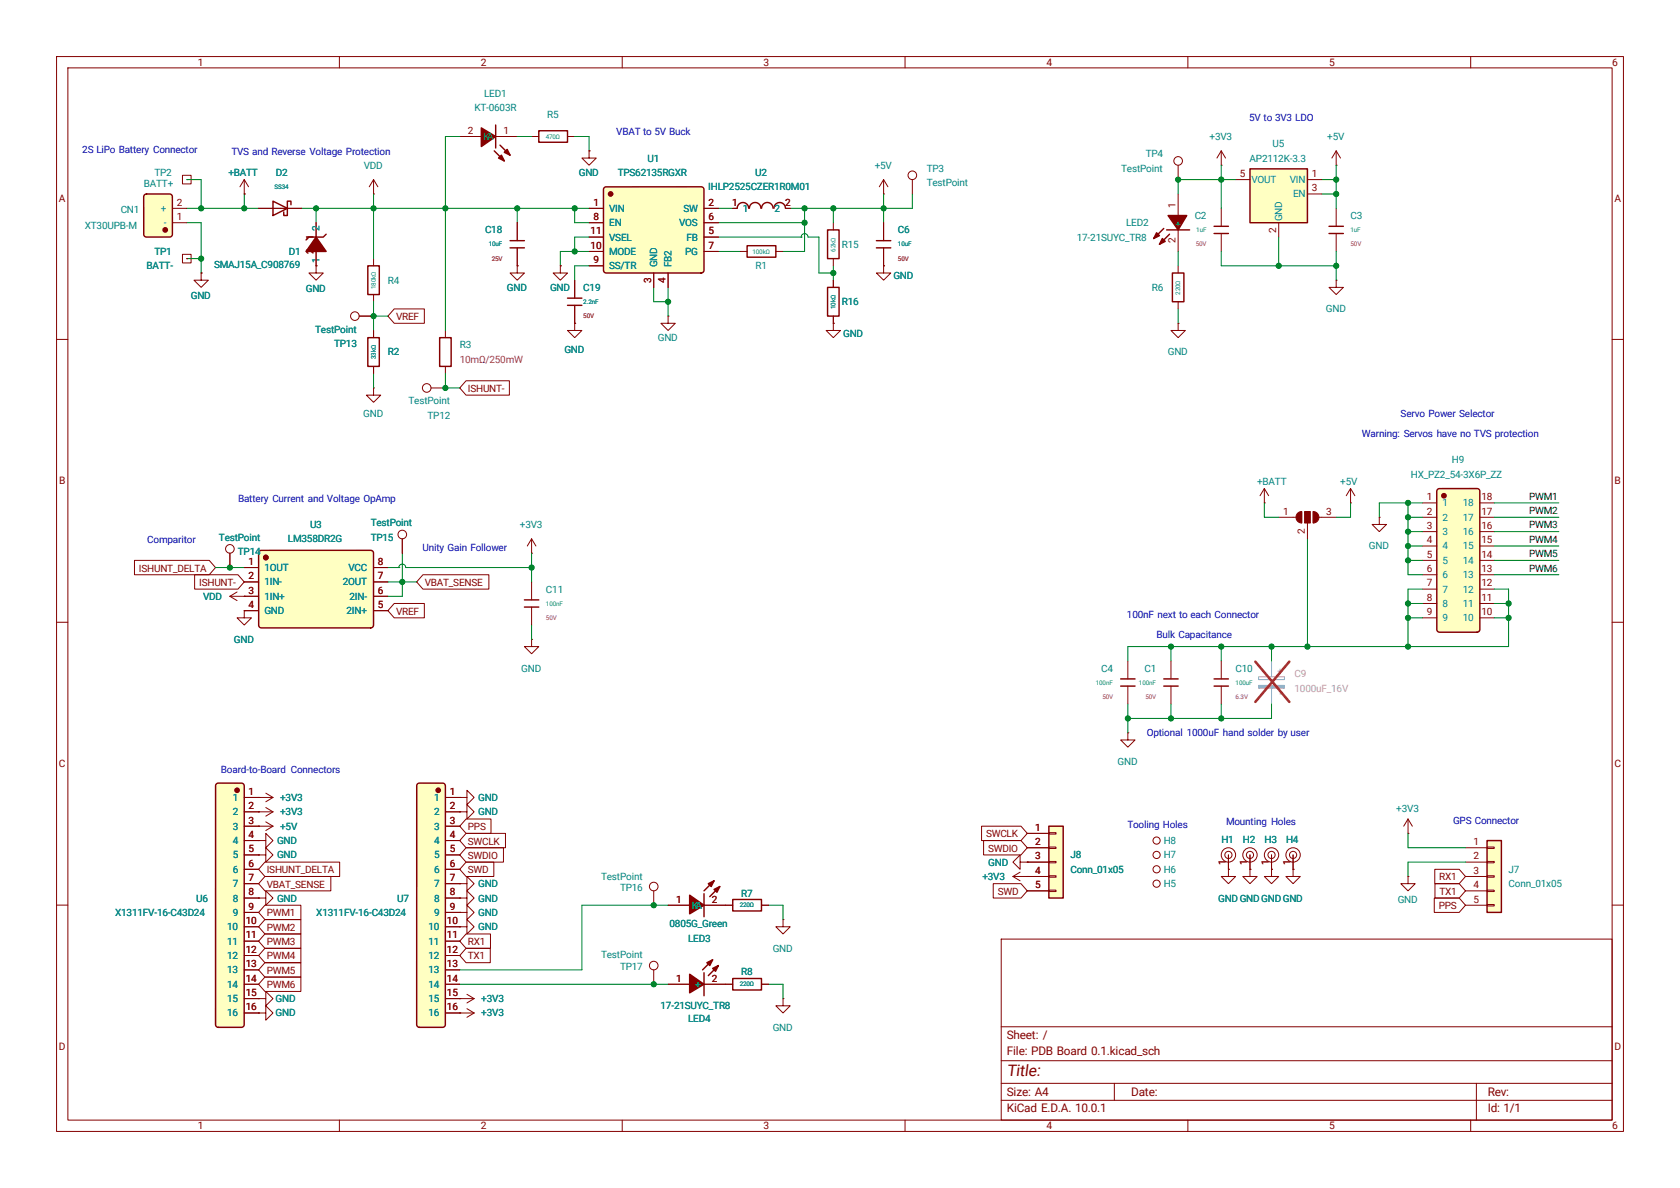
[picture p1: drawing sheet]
<svg xmlns="http://www.w3.org/2000/svg" width="297mm" height="210mm" viewBox="0 0 297 210" stroke-linecap="round" stroke-linejoin="round" font-family="sans-serif">
<g fill="none" stroke="#840000" stroke-width=".18">
<path d="M10 10h277v190h-277zM12 12h273v186h-273zM60 10v2M110 10v2M160 10v2M210 10v2M260 10v2M43.2 34.3h.1M43.2 31.8l-.8 1.2M43.2 31.8l.7 1.2M43.2 31.8v2.5M104.1 26.7v1.2h1.3l-1.3 1.3-1.2-1.3h1.2"/>
<path d="M104.1 26.7h.1M129.5 36.8h.8M138.9 36.8h.8M156.2 34.3h.1M156.2 31.8l-.8 1.2M156.2 31.8l.8 1.2M156.2 31.8v2.5M99.1 47v1.3h1.2l-1.2 1.2-1.3-1.2h1.3M99.1 47h.1M101.6 57.2v1.2h1.3l-1.3 1.3-1.3-1.3h1.3M101.6 57.2h.1M101.6 49.5v3.2"/>
<path d="M101.6 54v3.2M130.8 44.5h1.3M137.2 44.5h1.2M10 60h2M285 60h2M71.1 95.3v2.5M223.5 88.9h.1M223.5 86.4l-.7 1.2M223.5 86.4l.8 1.2M223.5 86.4v2.5M10 110h2M40.6 105.4l1.3 .8"/>
<path d="M40.6 105.4h2.6M41.9 104.6l-1.3 .8M43.2 105.4h.1M207 116.8v3.2M285 110h2M207 121.3v3.2M45.7 151.1h1.3v1.3l1.3-1.3-1.3-1.2v1.2M45.7 151.1h.1M45.7 148.6h1.3v1.3l1.3-1.3-1.3-1.3v1.3M45.7 148.6h.1M45.7 143.5h.1M45.7 146.1h.1"/>
<path d="M45.7 141h.1M45.7 143.5h2.6M45.7 146.1h2.6M45.7 141h2.6M47 142.7l1.3 .8M47 145.3l1.3 .8M47 140.2l1.3 .8M48.3 143.5l-1.3 .8M48.3 146.1l-1.3 .7M48.3 141l-1.3 .7M228.6 151.1v2.6M10 160h2"/>
<path d="M81.3 176.5h.1M81.3 176.5h2.5M82.5 175.8l1.3 .7M83.8 176.5l-1.3 .8M115.6 171.5v2.5M177 166h108v32h-108zM285 160h2M60 198v2M110 198v2M160 198v2M177 194.5h108M177 191.5h108"/>
<path d="M177 187.5h108M177 181.5h108M197 191.5v3M210 198v2M260 198v2M261 191.5v6.5"/>
<circle cx="71.1" cy="94.5" r=".76"/>
<circle cx="228.6" cy="151.1" r=".63"/>
<circle cx="228.6" cy="151.1" r="1.27"/>
<circle cx="115.6" cy="170.7" r=".76"/>
</g>
<path d="M130.3 36.8a1.01 1.01 0 0 1 1-1 1.01 1.01 0 0 1 1 1M132.5 36.8a1.01 1.01 0 0 1 1-1 1.01 1.01 0 0 1 1 1M134.6 36.8a1.01 1.01 0 0 1 1.1-1 1.01 1.01 0 0 1 1 1M136.8 36.8a1.01 1.01 0 0 1 1-1 1.01 1.01 0 0 1 1.1 1M100.3 52.7h2.6M100.3 54h2.6M132.1 43.4h5.1v2.1h-5.1zM205.7 120h2.6M205.7 121.3h2.6" fill="none" stroke="#840000" stroke-width=".25"/>
<path d="M106.8 33.2l.3-.2h16.9l.3 .2 .2 .2v14.4a.51 .51 0 0 1-.5 .5h-16.8l-.4-.2-.1-.2v-14.4z" fill="#ffffc2"/>
<g fill="#840000" stroke="#840000" stroke-width=".25">
<path d="M205.5 42.2l.5 .5-1 .5z"/>
<path d="M204.5 41.1l.5 .6-1 .5z"/>
<path d="M206.5 38.1h3.3l-1.5 2.5z"/>
<circle cx="108" cy="34.3" r=".38"/>
</g>
<path d="M106.8 33.2l.3-.2h16.9l.3 .2 .2 .2v14.4a.51 .51 0 0 1-.5 .5h-16.8l-.4-.2-.1-.2v-14.4zM146.3 40.6h2v5.1h-2zM146.3 50.8h2v5.1h-2zM154.9 42.5h2.6M154.9 43.8h2.6M205.7 40.4l-1.7 1.8M206.2 40.6h4.1M206.8 41.4l-1.8 1.8" fill="none" stroke="#840000" stroke-width=".25"/>
<g fill="none" stroke="#840000" stroke-width=".18">
<path d="M104.1 36.8h2.6M104.1 39.4h2.6M124.5 36.8h2.5M124.5 39.4h2.5M147.3 39.4v1.2M156.2 39.4v3.1M161.3 31.8v2.5M208.3 29.2v2.6M208.3 34.3v3.8M104.1 41.9h2.6M104.1 47h2.6M104.1 44.5h2.6"/>
<path d="M115.6 48.3v2.5M118.1 55.9v1.3h-1.3l1.3 1.2 1.3-1.2h-1.3M118.1 55.9h.1M118.1 48.3v2.5M124.5 41.9h2.5M124.5 44.5h2.5M147.3 57.2v1.2h-1.3l1.3 1.3 1.3-1.3h-1.3M147.3 57.2h.1M147.3 45.7v1.3M147.3 49.5v1.3M147.3 55.9v1.3M156.2 47v1.3h-1.3l1.3 1.2 1.3-1.2h-1.3"/>
<path d="M156.2 47h.1M156.2 43.8v3.2M208.3 40.6v3.9M236.2 49.5v1.3h1.3l-1.3 1.3-1.3-1.3h1.3M236.2 49.5h.1M81.3 143.5h1.2v1.3l1.3-1.3-1.3-1.3v1.3M81.3 143.5h.1M81.3 141h1.2v1.2l1.3-1.2-1.3-1.3v1.3M81.3 141h.1M115.6 157.5v2.5M81.3 179.1h.1M81.3 179.1h2.5"/>
<path d="M82.5 178.3l1.3 .8M83.8 179.1l-1.3 .7"/>
<circle cx="161.3" cy="31" r=".76"/>
<circle cx="208.3" cy="28.4" r=".76"/>
<circle cx="115.6" cy="156.7" r=".76"/>
</g>
<path d="M73.8 138.6l.4-.2h4.1l.4 .3v.2v42.3l-.1 .3-.4 .1h-4a.51 .51 0 0 1-.5-.5v-42.3z" fill="#ffffc2"/>
<g fill="#840000" stroke="#840000" stroke-width=".25">
<path d="M55.9 41.9l1.8 2.6h-3.6z"/>
<path d="M126 171.2l1-.5-.5 1z"/>
<path d="M125 170.2l1-.5-.5 1z"/>
<path d="M121.9 172.2l2.6 1.8-2.6 1.5z"/>
<circle cx="77.5" cy="139.7" r=".38"/>
</g>
<path d="M57.7 41.4l-.6 .5h-2.5l-.5 .5M234.9 40h2.6M234.9 41.3h2.6M92.7 107.3h2.5M92.7 106h2.5M73.8 138.6l.4-.2h4.1l.4 .3v.2v42.3l-.1 .3-.4 .1h-4a.51 .51 0 0 1-.5-.5v-42.3zM124.5 172v4M126 169.7l-1.8 1.8M127 170.7l-1.8 1.8" fill="none" stroke="#840000" stroke-width=".25"/>
<g fill="none" stroke="#840000" stroke-width=".18">
<path d="M55.9 39.4v7.6M236.2 29.2h.1M236.2 26.7v2.5M236.2 36.8v3.2M236.2 26.7l-.7 1.2M236.2 26.7l.8 1.2M35.6 48.3v1.2h1.2l-1.2 1.3-1.3-1.3h1.3M35.6 48.3h.1M55.9 47v1.3h1.2l-1.2 1.2-1.3-1.2h1.3M55.9 47h.1M236.2 41.3v3.2M66 68.6v1.3h1.3l-1.3 1.2-1.2-1.2h1.2"/>
<path d="M66 68.6h.1M76.2 68.6h2.5M94 113v1.3h1.2l-1.2 1.3-1.3-1.3h1.3M94 113h.1M94 102.9v3.1M94 107.3v3.2M78.7 141h2.6M78.7 143.5h2.6M78.7 146.1h2.6M78.7 148.6h2.6M78.7 151.1h2.6M78.7 153.7h2.6"/>
<path d="M78.7 156.2h2.6M78.7 158.8h2.6M81.3 158.8h1.2v1.2l1.3-1.2-1.3-1.3v1.3M81.3 158.8h.1M81.3 156.2h1.2v1.3l1.3-1.3-1.3-1.3v1.3M81.3 156.2h.1M78.7 161.3h2.6M78.7 163.8h2.6M78.7 166.4h2.6M78.7 168.9h2.6M78.7 171.5h2.6M78.7 174h2.6"/>
<path d="M78.7 176.5h2.6M78.7 179.1h2.6M81.3 161.3h1.2v1.3l1.3-1.3-1.3-1.3v1.3M81.3 161.3h.1M81.3 163.8h1.2v1.3l1.3-1.3-1.3-1.2v1.2M81.3 163.8h.1M118.1 174h3.8M124.5 174h3.8"/>
<circle cx="75.4" cy="68.6" r=".76"/>
</g>
<path d="M221 29.8h10.1v9.6h-10.1z" fill="#ffffc2"/>
<g fill="none" stroke="#840000" stroke-width=".25">
<path d="M221 29.8h10.1v9.6h-10.1zM65 47h2.1v5.1h-2.1zM65 59.7h2.1v5.1h-2.1zM77.7 59.7h2.1v5.1h-2.1zM90.2 42.5h2.5M90.2 43.8h2.5M214.6 40h2.6M214.6 41.3h2.6M124.5 158v4.1M126.2 155.7l-1.7 1.8M127.3 156.7l-1.8 1.8M129.5 159h5.1v2h-5.1z"/>
<path d="M129.5 173h5.1v2h-5.1z"/>
</g>
<g fill="none" stroke="#840000" stroke-width=".18">
<path d="M91.4 39.4v3.1M215.9 36.8v3.2M218.4 31.8h2.6M226.1 39.4v2.5M231.1 31.8h2.6M231.1 34.3h2.6M63.5 55.9h2.5M66 45.7v1.3M66 52.1v1.2M66 58.4v1.3M78.7 58.4v1.3M91.4 47v1.3h1.3l-1.3 1.2-1.2-1.2h1.2"/>
<path d="M91.4 47h.1M91.4 43.8v3.2M215.9 41.3v3.2M66 64.8v1.2M78.7 64.8v1.2M118.1 160h3.8M124.5 160h5M128.3 174h1.2M134.6 160h1.3M134.6 174h1.3M138.4 176.5v1.3h1.3l-1.3 1.3-1.2-1.3h1.2M138.4 176.5h.1"/>
<path d="M138.4 162.6v1.2h1.3l-1.3 1.3-1.2-1.3h1.2M138.4 162.6h.1"/>
<circle cx="62.7" cy="55.9" r=".76"/>
</g>
<g fill="#840000" stroke="#840000" stroke-width=".25">
<path d="M126.2 157.2l1.1-.5-.6 1z"/>
<path d="M125.2 156.2l1-.5-.5 1z"/>
<path d="M121.9 158.2l2.6 1.8-2.6 1.5z"/>
</g>
<path d="M25.5 34.4l.4-.1h4.1l.4 .2 .1 6.9-.2 .4-4.4 .1-.4-.2-.1-6.9z" fill="#ffffc2"/>
<circle cx="29.2" cy="40.6" r=".38" fill="#840000" stroke="#840000" stroke-width=".25"/>
<path d="M25.5 34.4l.4-.1h4.1l.4 .2 .1 6.9-.2 .4-4.4 .1-.4-.2-.1-6.9zM48.3 35.6l2.5 1.2-2.5 1.3zM51.4 36.2v-.6h-.6v2.5h-.6v-.6M207.3 48.3h2v5h-2z" fill="none" stroke="#840000" stroke-width=".25"/>
<g fill="none" stroke="#840000" stroke-width=".18">
<path d="M30.5 39.4h2.5M30.5 36.8h2.5M32.3 31h1.5v1.5h-1.5zM33 31.8h.1M45.7 36.8h7.6M215.9 29.2h.1M215.9 26.7l-.8 1.2M215.9 26.7l.8 1.2M215.9 26.7v2.5M32.3 45h1.5v1.5h-1.5zM33 45.7h.1M208.3 57.2v1.2h-1.3l1.3 1.3 1.2-1.3h-1.2"/>
<path d="M208.3 57.2h.1M208.3 47v1.3M208.3 53.3v1.3M45.7 176.5h1.3v1.3l1.3-1.3-1.3-1.2v1.2M45.7 176.5h.1M45.7 179.1h1.3v1.2l1.3-1.2-1.3-1.3v1.3M45.7 179.1h.1"/>
</g>
<path d="M38.2 138.6l.4-.2h4.2l.3 .3 .1 .2v42.3l-.2 .3-.3 .1h-4.1a.51 .51 0 0 1-.5-.5v-42.3z" fill="#ffffc2"/>
<circle cx="41.9" cy="139.7" r=".38" fill="#840000" stroke="#840000" stroke-width=".25"/>
<path d="M38.2 138.6l.4-.2h4.2l.3 .3 .1 .2v42.3l-.2 .3-.3 .1h-4.1a.51 .51 0 0 1-.5-.5v-42.3zM214.6 120h2.6M214.6 121.3h2.6" fill="none" stroke="#840000" stroke-width=".25"/>
<g fill="none" stroke="#840000" stroke-width=".18">
<path d="M66 34.3h.1M66 31.8l-.7 1.2M66 31.8l.8 1.2M66 31.8v2.5M94 97.8h.1M94 95.3l-.8 1.2M94 95.3l.7 1.2M94 95.3v2.5M215.9 116.8v3.2M215.9 121.3v3.2M43.2 141h2.5M43.2 143.5h2.5"/>
<path d="M43.2 146.1h2.5M43.2 148.6h2.5M43.2 151.1h2.5M43.2 153.7h2.5M43.2 156.2h2.5M43.2 158.8h2.5M45.7 158.8h1.3v1.2l1.3-1.2-1.3-1.3v1.3M45.7 158.8h.1M43.2 161.3h2.5M43.2 163.8h2.5M43.2 166.4h2.5M43.2 168.9h2.5"/>
<path d="M43.2 171.5h2.5M43.2 174h2.5M43.2 176.5h2.5M43.2 179.1h2.5"/>
</g>
<path d="M45.9 97.4l.2-.1 19.7 .1 .2 .3v12.8a.51 .51 0 0 1-.5 .5l-19.6-.1-.2-.3v-12.8z" fill="#ffffc2"/>
<g fill="#840000" stroke="#840000" stroke-width=".25">
<path d="M89.2 26.9l.5-.5 .5 1z"/>
<path d="M88.1 27.9l.5-.5 .6 1z"/>
<path d="M85.1 22.6l2.5 1.5-2.5 1.8z"/>
<circle cx="47" cy="98.6" r=".38"/>
</g>
<path d="M87.4 26.7l1.8 1.7M87.6 22.1v4.1M88.4 25.7l1.8 1.7M95.2 23.1h5.1v2h-5.1zM45.9 97.4l.2-.1 19.7 .1 .2 .3v12.8a.51 .51 0 0 1-.5 .5l-19.6-.1-.2-.3v-12.8zM198.1 120h2.6M198.1 121.3h2.6" fill="none" stroke="#840000" stroke-width=".25"/>
<g fill="none" stroke="#840000" stroke-width=".18">
<path d="M81.3 24.1h3.8M87.6 24.1h3.8M94 24.1h1.2M100.3 24.1h1.3M40.6 97.8v2.5M43.2 108v1.2h1.2l-1.2 1.3-1.3-1.3h1.3M43.2 108h.1M43.2 100.3h2.5M43.2 102.9h2.5M43.2 105.4h2.5M43.2 108h2.5M66 100.3h2.6"/>
<path d="M66 102.9h2.6M66 105.4h2.6M66 108h2.6M199.4 116.8v3.2M199.4 129.5v1.3h1.3l-1.3 1.3-1.3-1.3h1.3M199.4 129.5h.1M199.4 121.3v3.2M217.2 153.7v1.2h1.2l-1.2 1.3-1.3-1.3h1.3M217.2 153.7h.1"/>
<circle cx="40.6" cy="97" r=".76"/>
<circle cx="204.5" cy="148.6" r=".63"/>
<circle cx="204.5" cy="156.2" r=".63"/>
<circle cx="204.5" cy="151.1" r=".63"/>
<circle cx="204.5" cy="153.7" r=".63"/>
</g>
<path d="M185.4 146.1h2.6v12.7h-2.6z" fill="#ffffc2"/>
<path d="M185.4 146.1h2.6v12.7h-2.6z" fill="none" stroke="#840000" stroke-width=".25"/>
<g fill="none" stroke="#840000" stroke-width=".18">
<path d="M179.1 154.9h6.3M179.1 154.9l1.2 .8M180.3 152.4v-1.3l-1.2 1.3 1.2 1.3v-1.3h1.3M180.3 154.2l-1.2 .7M181.6 152.4h.1M181.6 154.9h.1M181.6 147.3h3.8M181.6 149.9h3.8M181.6 152.4h3.8M181.6 157.5h3.8M185.4 147.2h1.3v.2h-1.3zM185.4 149.7h1.3v.3h-1.3z"/>
<path d="M185.4 152.3h1.3v.2h-1.3zM185.4 154.8h1.3v.3h-1.3zM185.4 157.4h1.3v.2h-1.3z"/>
</g>
<path d="M254.1 86.5l.3-.1h6.7h.3l.2 .4v24.5a.51 .51 0 0 1-.5 .5h-6.6l-.3-.1-.2-.3v-24.5z" fill="#ffffc2"/>
<circle cx="255.3" cy="87.6" r=".38" fill="#840000" stroke="#840000" stroke-width=".25"/>
<path d="M254.1 86.5l.3-.1h6.7h.3l.2 .4v24.5a.51 .51 0 0 1-.5 .5h-6.6l-.3-.1-.2-.3v-24.5z" fill="none" stroke="#840000" stroke-width=".25"/>
<g fill="none" stroke="#840000" stroke-width=".18">
<path d="M226.1 91.4h3M230.1 90.4v2.1M231.1 92.5v2.8M232.2 90.4v2.1M233.2 91.4h3M238.8 88.9h.1M238.8 86.4l-.8 1.2M238.8 86.4l.7 1.2M238.8 86.4v2.5M243.8 91.4v1.3h1.3l-1.3 1.3-1.2-1.3h1.2M243.8 91.4h.1M251.5 88.9h2.5"/>
<path d="M251.5 91.4h2.5M251.5 94h2.5M251.5 96.5h2.5M251.5 99.1h2.5M261.6 88.9h2.6M261.6 91.4h2.6M261.6 94h2.6M261.6 96.5h2.6M261.6 99.1h2.6M251.5 101.6h2.5M251.5 104.1h2.5M251.5 106.7h2.5"/>
<path d="M251.5 109.2h2.5M261.6 101.6h2.6M261.6 104.1h2.6M261.6 106.7h2.6M261.6 109.2h2.6M224.8 151.1v2.6M248.9 147.3h.1M248.9 154.9v1.3h1.3l-1.3 1.3-1.3-1.3h1.3M248.9 154.9h.1M248.9 144.8l-.7 1.3M248.9 144.8l.8 1.3M248.9 144.8v2.5"/>
<circle cx="224.8" cy="151.1" r=".63"/>
<circle cx="224.8" cy="151.1" r="1.27"/>
</g>
<g fill="#840000" stroke="#840000" stroke-width=".18">
<path d="M229.4 90.7l.7-.3v2.1a1.02 1.02 0 0 1-.9-.7 1.02 1.02 0 0 1 .2-1.1z"/>
<path d="M230.6 90.4h1v2.1h-1z"/>
<path d="M232.2 90.4a1.02 1.02 0 0 1 1 1 1.02 1.02 0 0 1-1 1.1z"/>
</g>
<path d="M222.5 119.6h4.6v.5h-4.6zM224.8 116.8v2.7M224.8 121.8v2.7" fill="none" stroke="#a1a1a1" stroke-width=".18"/>
<path d="M222.5 121.2h4.6v.5h-4.6z" fill="#a1a1a1" stroke="#a1a1a1" stroke-width=".18"/>
<path d="M221.9 117l6 7.1M227.9 117l-6 7.1" fill="none" stroke="#ff2626" stroke-width=".46"/>
<path d="M262.9 148.6h2.5v12.7h-2.5z" fill="#ffffc2"/>
<path d="M262.9 148.6h2.5v12.7h-2.5z" fill="none" stroke="#840000" stroke-width=".25"/>
<g fill="none" stroke="#840000" stroke-width=".18">
<path d="M43.2 34.3h.1M45.7 36.8h7.6M55.9 39.4v7.6M91.4 39.4v3.1M104.1 26.7h.1M104.1 36.8h2.6M104.1 39.4h2.6M124.5 36.8h2.5M124.5 39.4h2.5M129.5 36.8h.8M138.9 36.8h.8M156.2 39.4v3.1"/>
<path d="M33 45.7h.1M35.6 48.3h.1M55.9 47h.1M63.5 55.9h2.5M66 58.4v1.3M69.7 54.6h5.3v2.6h-5.3l-1.1-1.3zM91.4 47h.1M91.4 43.8v3.2M99.1 47h.1M101.6 57.2h.1M101.6 49.5v3.2M101.6 54v3.2"/>
<path d="M104.1 41.9h2.6M104.1 47h2.6M104.1 44.5h2.6M115.6 48.3v2.5M118.1 48.3v2.5M124.5 41.9h2.5M124.5 44.5h2.5M147.3 57.2h.1M147.3 49.5v1.3M147.3 55.9v1.3M156.2 47h.1M156.2 43.8v3.2"/>
<path d="M66 64.8v1.2M82.4 67.3h7.7v2.6h-7.7l-1.1-1.3zM23.8 99.1h13.2l1.1 1.2-1.1 1.3h-13.2zM40.6 97.8v2.5M71.1 95.3v2.5M34.4 101.6h7.7l1.1 1.3-1.1 1.2h-7.7zM43.2 108h.1M43.2 105.4h.1M43.2 100.3h2.5M43.2 102.9h2.5M43.2 105.4h2.5M43.2 108h2.5"/>
<path d="M66 100.3h2.6M66 102.9h2.6M66 105.4h2.6M66 108h2.6M69.7 106.7h5.3v2.5h-5.3l-1.1-1.2zM74.8 101.6h11.6v2.5h-11.6l-1.1-1.2zM43.2 141h2.5M43.2 143.5h2.5M43.2 146.1h2.5M43.2 148.6h2.5M43.2 151.1h2.5M43.2 153.7h2.5"/>
<path d="M43.2 156.2h2.5M43.2 158.8h2.5M45.7 151.1h.1M45.7 148.6h.1M45.7 143.5h.1M45.7 146.1h.1M45.7 141h.1M45.7 158.8h.1M46.8 152.4h13.2v2.5h-13.2l-1.1-1.2zM46.8 154.9h11.7v2.6h-11.7l-1.1-1.3zM78.7 141h2.6M78.7 143.5h2.6"/>
<path d="M78.7 146.1h2.6M78.7 148.6h2.6M78.7 151.1h2.6M78.7 153.7h2.6M78.7 156.2h2.6M78.7 158.8h2.6M81.3 143.5h.1M81.3 141h.1M81.3 158.8h.1M81.3 156.2h.1M82.4 144.8h4.4v2.5h-4.4l-1.1-1.2zM82.4 149.9h6.6v2.5h-6.6l-1.1-1.3z"/>
<path d="M82.4 147.3h7v2.6h-7l-1.1-1.3zM82.4 152.4h4.9v2.5h-4.9l-1.1-1.2zM173.5 146h7l1.1 1.3-1.1 1.3h-7zM173.9 148.6h6.6l1.1 1.3-1.1 1.2h-6.6zM175.6 156.2h4.9l1.1 1.3-1.1 1.3h-4.9zM181.6 152.4h.1M181.6 154.9h.1M181.6 149.9h3.8M181.6 152.4h3.8M181.6 154.9h3.8M181.6 157.5h3.8M181.6 147.3h3.8"/>
<path d="M217.2 153.7h.1M217.2 151.1v2.6M221 153.7v1.2h1.2l-1.2 1.3-1.3-1.3h1.3M221 153.7h.1M221 151.1v2.6M224.8 153.7v1.2h1.3l-1.3 1.3-1.3-1.3h1.3M224.8 153.7h.1M224.8 151.1v2.6M228.6 153.7v1.2h1.3l-1.3 1.3-1.3-1.3h1.3M228.6 153.7h.1M228.6 151.1v2.6M253.6 158.7h4.4l1.1 1.3-1.1 1.3h-4.4z"/>
<path d="M253.7 153.7h4.3l1.1 1.2-1.1 1.3h-4.3zM253.7 156.2h4.3l1.1 1.3-1.1 1.3h-4.3zM259.1 149.9h3.8M259.1 152.4h3.8M259.1 154.9h3.8M259.1 157.5h3.8M262.9 149.7h1.3v.3h-1.3zM262.9 152.3h1.3v.2h-1.3zM262.9 154.8h1.3v.3h-1.3zM262.9 157.4h1.3v.2h-1.3zM262.9 159.9h1.3v.2h-1.3zM43.2 161.3h2.5"/>
<path d="M43.2 163.8h2.5M43.2 166.4h2.5M43.2 168.9h2.5M43.2 171.5h2.5M43.2 174h2.5M43.2 176.5h2.5M43.2 179.1h2.5M45.7 176.5h.1M45.7 179.1h.1M46.8 165.1h6.4v2.5h-6.4l-1.1-1.2zM46.8 162.6h6.4v2.5h-6.4l-1.1-1.3zM46.8 170.2h6.4v2.5h-6.4l-1.1-1.2z"/>
<path d="M46.8 167.6h6.4v2.6h-6.4l-1.1-1.3zM46.8 160h6.4v2.6h-6.4l-1.1-1.3zM46.8 172.7h6.4v2.6h-6.4l-1.1-1.3zM78.7 161.3h2.6M78.7 163.8h2.6M78.7 166.4h2.6M78.7 168.9h2.6M78.7 171.5h2.6M78.7 174h2.6M78.7 176.5h2.6M78.7 179.1h2.6M81.3 176.5h.1"/>
<path d="M81.3 179.1h.1M81.3 161.3h.1M81.3 163.8h.1M82.4 167.6h4.3v2.6h-4.3l-1.1-1.3zM82.4 165.1h4.3v2.5h-4.3l-1.1-1.2zM118.1 160h3.8M118.1 174h3.8M124.5 160h5M124.5 174h5M134.6 160h1.3M134.6 174h1.3M259.1 160h3.8"/>
<circle cx="217.2" cy="151.1" r=".63"/>
<circle cx="217.2" cy="151.1" r="1.27"/>
<circle cx="221" cy="151.1" r=".63"/>
<circle cx="221" cy="151.1" r="1.27"/>
</g>
<g fill="none" stroke="#008400" stroke-width=".18">
<path d="M33 36.8h12.7M33 39.4h2.6v8.9M33 31.8h2.6v5M43.2 34.3v2.5M53.3 36.8h50.8M55.9 36.8v2.6M66 34.3v11.4M81.3 24.1h-2.6v34.3M91.4 24.1h2.6M91.4 36.8v2.6M101.6 36.8v2.6h2.5M101.6 24.1h2.5v2.6"/>
<path d="M127 36.8h2.5M127 39.4h15.2M142.2 36.8v7.7h-3.8M147.3 36.8v2.6M156.2 34.3v5.1M161.3 34.3v2.5h-21.6M215.9 29.2v7.6M218.4 31.8h-10.1v2.5M233.7 31.8h2.5M233.7 34.3h2.5M236.2 29.2v7.6M33 45.7h2.6"/>
<path d="M66 53.3v5.1M66 55.9h2.6M104.1 41.9h-2.5v2.6M104.1 47h-2.5v2.5M104.1 44.5h-5v2.5M115.6 50.8v2.5h2.5M118.1 50.8v5.1M127 44.5h3.8M127 41.9h14.6M141.6 41.9h.1M141.6 41.9a.61 .61 0 0 1 .6-.6 .61 .61 0 0 1 .6 .6h2v6.4h2.5M147.3 47v2.5"/>
<path d="M208.3 44.5v2.5M208.3 54.6v2.6M215.9 44.5v2.5h20.3M226.1 41.9v5.1M236.2 44.5v5M66 66v2.6M78.7 66v2.6h2.6M71.1 97.8v7.6h-2.5M94 97.8v5.1M223.5 88.9v2.5h2.6M231.1 95.3v19M238.8 88.9v2.5h-2.6"/>
<path d="M248.9 88.9v12.7h2.6M248.9 91.4h2.6M248.9 94h2.6M248.9 99.1h2.6M248.9 96.5h2.6M251.5 88.9h-7.7v2.5M264.2 91.4h11.4M264.2 88.9h11.4M264.2 94h11.4M264.2 99.1h11.4M264.2 96.5h11.4M38.1 100.3h5.1"/>
<path d="M68.6 100.3h1.9M68.6 102.9h5.1M70.5 100.3h.1M70.5 100.3a.61 .61 0 0 1 .6-.6 .61 .61 0 0 1 .6 .6h22.3M94 110.5v2.5M207 114.3v2.5M215.9 114.3v2.5M224.8 114.3v2.5M248.9 109.2h2.6M248.9 106.7h2.6M251.5 104.1h-2.6v10.2M264.2 104.1h2.5v10.2h-67.3v2.5"/>
<path d="M264.2 101.6h11.4M264.2 109.2h2.5M264.2 106.7h2.5M199.4 124.5v5M207 124.5v2.5M215.9 124.5v2.5M224.8 124.5v2.5h-25.4M248.9 147.3v2.6h10.2M259.1 152.4h-10.2v2.5M81.3 174h36.8M118.1 160h-15.2v11.5h-21.6M135.9 174h2.5v2.5"/>
<path d="M135.9 160h2.5v2.6"/>
</g>
<g fill="#008400" stroke="#008400" stroke-width=".18">
<circle cx="101.6" cy="44.5" r=".46"/>
<circle cx="147.3" cy="36.8" r=".46"/>
<circle cx="142.2" cy="36.8" r=".46"/>
<circle cx="142.2" cy="39.4" r=".46"/>
<circle cx="101.6" cy="36.8" r=".46"/>
<circle cx="118.1" cy="53.3" r=".46"/>
<circle cx="147.3" cy="48.3" r=".46"/>
<circle cx="78.7" cy="68.6" r=".46"/>
<circle cx="35.6" cy="45.7" r=".46"/>
<circle cx="66" cy="55.9" r=".46"/>
<circle cx="35.6" cy="36.8" r=".46"/>
<circle cx="43.2" cy="36.8" r=".46"/>
<circle cx="91.4" cy="36.8" r=".46"/>
<circle cx="78.7" cy="36.8" r=".46"/>
<circle cx="66" cy="36.8" r=".46"/>
<circle cx="55.9" cy="36.8" r=".46"/>
<circle cx="40.6" cy="100.3" r=".46"/>
<circle cx="71.1" cy="102.9" r=".46"/>
<circle cx="94" cy="100.3" r=".46"/>
<circle cx="199.4" cy="127" r=".46"/>
<circle cx="207" cy="114.3" r=".46"/>
<circle cx="215.9" cy="114.3" r=".46"/>
<circle cx="236.2" cy="47" r=".46"/>
<circle cx="226.1" cy="47" r=".46"/>
<circle cx="224.8" cy="114.3" r=".46"/>
<circle cx="231.1" cy="114.3" r=".46"/>
<circle cx="215.9" cy="127" r=".46"/>
<circle cx="207" cy="127" r=".46"/>
<circle cx="115.6" cy="174" r=".46"/>
<circle cx="115.6" cy="160" r=".46"/>
<circle cx="248.9" cy="109.2" r=".46"/>
<circle cx="248.9" cy="96.5" r=".46"/>
<circle cx="248.9" cy="99.1" r=".46"/>
<circle cx="248.9" cy="88.9" r=".46"/>
<circle cx="248.9" cy="91.4" r=".46"/>
<circle cx="248.9" cy="94" r=".46"/>
<circle cx="266.7" cy="106.7" r=".46"/>
<circle cx="266.7" cy="109.2" r=".46"/>
<circle cx="248.9" cy="114.3" r=".46"/>
<circle cx="248.9" cy="106.7" r=".46"/>
<circle cx="156.2" cy="36.8" r=".46"/>
<circle cx="236.2" cy="31.8" r=".46"/>
<circle cx="236.2" cy="34.3" r=".46"/>
<circle cx="208.3" cy="31.8" r=".46"/>
<circle cx="215.9" cy="31.8" r=".46"/>
</g>
<text font-size="2.8" fill="#840000" x="178" y="190.3">Title:</text>
<g font-size="2.1" fill="#840000">
<text x="178" y="183.7">Sheet: /</text>
<text x="178" y="186.4">File: PDB Board 0.1.kicad_sch</text>
<text x="178" y="196.6">KiCad E.D.A. 10.0.1</text>
<text x="178" y="193.8">Size: A4</text>
<text x="200" y="193.8">Date:</text>
<text x="263" y="193.8">Rev:</text>
<text x="263" y="196.6">Id: 1/1</text>
</g>
<g font-size="1.8" fill="#840000">
<text x="35" y="11.6">1</text>
<text x="85" y="11.6">2</text>
<text x="135" y="11.6">3</text>
<text x="185" y="11.6">4</text>
<text x="235" y="11.6">5</text>
<text x="285" y="11.6">6</text>
<text x="82.7" y="23.7">2</text>
<text x="89" y="23.7">1</text>
<text x="10.4" y="35.6">A</text>
<text x="219.2" y="31.3">5</text>
<text x="231.9" y="31.3">1</text>
<text x="231.9" y="33.8">3</text>
<text x="285.4" y="35.6">A</text>
<text x="31.3" y="38.9">1</text>
<text x="31.3" y="36.4">2</text>
<text x="104.4" y="41.4">11</text>
<text x="104.9" y="36.4">1</text>
<text x="104.9" y="38.9">8</text>
<text x="125.2" y="36.4">2</text>
<text x="125.2" y="41.4">5</text>
<text x="125.2" y="38.9">6</text>
<text x="129.4" y="36.4">1</text>
<text x="138.8" y="36.4">2</text>
<text x="207.8" y="36.7" transform="rotate(-90 207.8 36.7)">1</text>
<text x="225.6" y="41.1" transform="rotate(-90 225.6 41.1)">2</text>
<text x="55.4" y="44.9" transform="rotate(-90 55.4 44.9)">2</text>
<text x="55.4" y="42.4" transform="rotate(-90 55.4 42.4)">1</text>
<text x="104.4" y="44">10</text>
<text x="104.9" y="46.5">9</text>
<text x="125.2" y="44">7</text>
<text x="207.8" y="43" transform="rotate(-90 207.8 43)">2</text>
<text x="115.1" y="50" transform="rotate(-90 115.1 50)">3</text>
<text x="117.6" y="50" transform="rotate(-90 117.6 50)">4</text>
<text x="70" y="56.6">VREF</text>
<text x="82.7" y="69.3">ISHUNT-</text>
<text x="10.4" y="85.6">B</text>
<text x="252.2" y="88.4">1</text>
<text x="261.9" y="88.4">18</text>
<text x="285.4" y="85.6">B</text>
<text x="226.8" y="91">1</text>
<text x="230.7" y="94.5" transform="rotate(-90 230.7 94.5)">2</text>
<text x="234.5" y="91">3</text>
<text x="252.2" y="91">2</text>
<text x="252.2" y="93.5">3</text>
<text x="261.9" y="93.5">16</text>
<text x="261.9" y="91">17</text>
<text x="24.6" y="101">ISHUNT_DELTA</text>
<text x="44" y="99.9">1</text>
<text x="66.8" y="99.9">8</text>
<text x="252.2" y="96.1">4</text>
<text x="252.2" y="98.6">5</text>
<text x="252.2" y="101.1">6</text>
<text x="261.9" y="101.1">13</text>
<text x="261.9" y="98.6">14</text>
<text x="261.9" y="96.1">15</text>
<text x="35.2" y="103.6">ISHUNT-</text>
<text x="44" y="102.4">2</text>
<text x="44" y="104.9">3</text>
<text x="44" y="107.5">4</text>
<text x="66.8" y="107.5">5</text>
<text x="66.8" y="104.9">6</text>
<text x="66.8" y="102.4">7</text>
<text x="75.1" y="103.6">VBAT_SENSE</text>
<text x="252.2" y="103.7">7</text>
<text x="252.2" y="106.2">8</text>
<text x="261.9" y="106.2">11</text>
<text x="261.9" y="103.7">12</text>
<text x="70" y="108.7">VREF</text>
<text x="252.2" y="108.8">9</text>
<text x="261.9" y="108.8">10</text>
<text x="10.4" y="135.6">C</text>
<text x="285.4" y="135.6">C</text>
<text x="44" y="140.5">1</text>
<text x="44" y="143">2</text>
<text x="79.5" y="140.5">1</text>
<text x="79.5" y="143">2</text>
<text x="44" y="145.6">3</text>
<text x="44" y="148.1">4</text>
<text x="79.5" y="145.6">3</text>
<text x="79.5" y="148.1">4</text>
<text x="82.7" y="146.8">PPS</text>
<text x="82.7" y="149.3">SWCLK</text>
<text x="174.3" y="148">SWCLK</text>
<text x="183" y="146.9">1</text>
<text x="183" y="149.4">2</text>
<text x="260.5" y="149.4">1</text>
<text x="44" y="150.7">5</text>
<text x="44" y="153.2">6</text>
<text x="44" y="155.7">7</text>
<text x="47.1" y="154.4">ISHUNT_DELTA</text>
<text x="79.5" y="150.7">5</text>
<text x="79.5" y="153.2">6</text>
<text x="79.5" y="155.7">7</text>
<text x="82.7" y="151.8">SWDIO</text>
<text x="82.7" y="154.4">SWD</text>
<text x="174.7" y="150.6">SWDIO</text>
<text x="183" y="151.9">3</text>
<text x="183" y="154.5">4</text>
<text x="216.7" y="152.9" transform="rotate(-90 216.7 152.9)">1</text>
<text x="220.5" y="152.9" transform="rotate(-90 220.5 152.9)">1</text>
<text x="224.3" y="152.9" transform="rotate(-90 224.3 152.9)">1</text>
<text x="228.1" y="152.9" transform="rotate(-90 228.1 152.9)">1</text>
<text x="254.4" y="155.6">RX1</text>
<text x="260.5" y="151.9">2</text>
<text x="260.5" y="154.5">3</text>
<text x="44" y="158.3">8</text>
<text x="44" y="160.8">9</text>
<text x="47.1" y="162">PWM1</text>
<text x="47.1" y="156.9">VBAT_SENSE</text>
<text x="79.5" y="158.3">8</text>
<text x="79.5" y="160.8">9</text>
<text x="119.5" y="159.6">1</text>
<text x="125.9" y="159.6">2</text>
<text x="176.4" y="158.2">SWD</text>
<text x="183" y="157">5</text>
<text x="254.4" y="160.7">PPS</text>
<text x="254.5" y="158.2">TX1</text>
<text x="260.5" y="157">4</text>
<text x="260.5" y="159.6">5</text>
<text x="43.5" y="163.4">10</text>
<text x="43.5" y="165.9">11</text>
<text x="47.1" y="167.1">PWM3</text>
<text x="47.1" y="164.5">PWM2</text>
<text x="79" y="163.4">10</text>
<text x="79" y="165.9">11</text>
<text x="82.7" y="167.1">RX1</text>
<text x="43.5" y="168.4">12</text>
<text x="43.5" y="171">13</text>
<text x="43.5" y="173.5">14</text>
<text x="47.1" y="172.2">PWM5</text>
<text x="47.1" y="169.6">PWM4</text>
<text x="79" y="168.4">12</text>
<text x="79" y="171">13</text>
<text x="79" y="173.5">14</text>
<text x="82.7" y="169.6">TX1</text>
<text x="119.5" y="173.5">1</text>
<text x="125.9" y="173.5">2</text>
<text x="43.5" y="176.1">15</text>
<text x="43.5" y="178.6">16</text>
<text x="47.1" y="174.7">PWM6</text>
<text x="79" y="176.1">15</text>
<text x="79" y="178.6">16</text>
<text x="10.4" y="185.6">D</text>
<text x="285.4" y="185.6">D</text>
<text x="35" y="199.6">1</text>
<text x="85" y="199.6">2</text>
<text x="135" y="199.6">3</text>
<text x="185" y="199.6">4</text>
<text x="235" y="199.6">5</text>
<text x="285" y="199.6">6</text>
</g>
<g font-size="1.8" fill="#008484">
<text x="85.6" y="17.1">LED1</text>
<text x="83.9" y="19.7">KT-0603R</text>
<text x="96.7" y="20.9">R5</text>
<text x="64.3" y="29.8">VDD</text>
<text x="85.5" y="24.7">KA</text>
<text x="114.5" y="28.6">U1</text>
<text x="154.6" y="29.8">+5V</text>
<text x="202.6" y="27.8">TP4</text>
<text x="213.8" y="24.7">+3V3</text>
<text x="220.9" y="28.6">AP2112K-3.3</text>
<text x="225" y="26">U5</text>
<text x="234.7" y="24.7">+5V</text>
<text x="25.4" y="33.1">BATT+</text>
<text x="27.3" y="31.1">TP2</text>
<text x="40.4" y="31.1">+BATT</text>
<text x="48.8" y="31.1">D2</text>
<text x="102.3" y="31.1">GND</text>
<text x="109.2" y="31.1">TPS62135RGXR</text>
<text x="125.2" y="33.6">IHLP2525CZER1R0M01</text>
<text x="133.5" y="31.1">U2</text>
<text x="163.8" y="30.3">TP3</text>
<text x="163.8" y="32.9">TestPoint</text>
<text x="198.2" y="30.3">TestPoint</text>
<text x="221.2" y="32.4">VOUT</text>
<text x="228" y="32.4">VIN</text>
<text x="228.6" y="34.9">EN</text>
<text x="15" y="40.5">XT30UPB-M</text>
<text x="21.3" y="37.7">CN1</text>
<text x="28.5" y="37.4">+</text>
<text x="29" y="40">-</text>
<text x="56.5" y="40.9" transform="rotate(-90 56.5 40.9)">2</text>
<text x="85.7" y="41.3">C18</text>
<text x="107.7" y="37.4">VIN</text>
<text x="107.7" y="40">EN</text>
<text x="120" y="40">VOS</text>
<text x="120.8" y="37.4">SW</text>
<text x="131.3" y="37.4">1</text>
<text x="136.9" y="37.4">2</text>
<text x="158.7" y="41.3">C6</text>
<text x="199.1" y="40">LED2</text>
<text x="208.9" y="40.1" transform="rotate(-90 208.9 40.1)">+-</text>
<text x="211.2" y="38.7">C2</text>
<text x="226.7" y="39.1" transform="rotate(-90 226.7 39.1)">GND</text>
<text x="238.8" y="38.7">C3</text>
<text x="25.9" y="47.6">BATT-</text>
<text x="27.3" y="45.1">TP1</text>
<text x="37.8" y="47.3">SMAJ15A_C908769</text>
<text x="51.1" y="45.1">D1</text>
<text x="56.5" y="46.5" transform="rotate(-90 56.5 46.5)">1</text>
<text x="107.7" y="47.6">SS/TR</text>
<text x="107.7" y="45.1">MODE</text>
<text x="107.7" y="42.5">VSEL</text>
<text x="116.2" y="47.2" transform="rotate(-90 116.2 47.2)">GND</text>
<text x="118.7" y="47.2" transform="rotate(-90 118.7 47.2)">FB2</text>
<text x="121.1" y="45.1">PG</text>
<text x="121.4" y="42.5">FB</text>
<text x="133.6" y="47.6">R1</text>
<text x="148.8" y="43.8">R15</text>
<text x="190.4" y="42.5">17-21SUYC_TR8</text>
<text x="33.7" y="52.9">GND</text>
<text x="54.1" y="51.7">GND</text>
<text x="68.6" y="50.1">R4</text>
<text x="89.6" y="51.4">GND</text>
<text x="97.2" y="51.4">GND</text>
<text x="103.1" y="51.4">C19</text>
<text x="148.8" y="54">R16</text>
<text x="157.9" y="49.4">GND</text>
<text x="203.6" y="51.4">R6</text>
<text x="55.7" y="58.8">TestPoint</text>
<text x="149.1" y="59.5">GND</text>
<text x="234.4" y="55.2">GND</text>
<text x="59.1" y="61.3">TP13</text>
<text x="68.6" y="62.8">R2</text>
<text x="81.3" y="61.6">R3</text>
<text x="99.8" y="62.3">GND</text>
<text x="116.3" y="60.3">GND</text>
<text x="206.5" y="62.8">GND</text>
<text x="72.2" y="71.5">TestPoint</text>
<text x="64.2" y="73.8">GND</text>
<text x="75.6" y="74">TP12</text>
<text x="256.7" y="81.9">H9</text>
<text x="222.2" y="85.7">+BATT</text>
<text x="236.9" y="85.7">+5V</text>
<text x="249.4" y="84.4">HX_PZ2_54-3X6P_ZZ</text>
<text x="255" y="89.5">1</text>
<text x="258.6" y="89.5">18</text>
<text x="38.7" y="95.6">TestPoint</text>
<text x="50.9" y="95.9">LM358DR2G</text>
<text x="54.8" y="93.3">U3</text>
<text x="65.5" y="95.6">TP15</text>
<text x="65.5" y="93.1">TestPoint</text>
<text x="91.9" y="93.3">+3V3</text>
<text x="255" y="92.1">2</text>
<text x="255" y="94.6">3</text>
<text x="258.6" y="94.6">16</text>
<text x="258.6" y="92.1">17</text>
<text x="42.1" y="98.1">TP14</text>
<text x="46.7" y="100.9">1OUT</text>
<text x="61.6" y="100.9">VCC</text>
<text x="242" y="97.1">GND</text>
<text x="255" y="97.1">4</text>
<text x="255" y="99.7">5</text>
<text x="258.6" y="99.7">14</text>
<text x="258.6" y="97.1">15</text>
<text x="35.9" y="106">VDD</text>
<text x="46.7" y="103.5">1IN-</text>
<text x="46.7" y="106">1IN+</text>
<text x="60.6" y="103.5">2OUT</text>
<text x="61.8" y="106">2IN-</text>
<text x="96.5" y="104.8">C11</text>
<text x="255" y="102.2">6</text>
<text x="255" y="104.8">7</text>
<text x="255" y="107.3">8</text>
<text x="258.6" y="107.3">11</text>
<text x="258.6" y="104.8">12</text>
<text x="258.6" y="102.2">13</text>
<text x="41.4" y="113.6">GND</text>
<text x="46.7" y="108.6">GND</text>
<text x="61.3" y="108.6">2IN+</text>
<text x="255" y="109.8">9</text>
<text x="258.6" y="109.8">10</text>
<text x="92.2" y="118.7">GND</text>
<text x="194.7" y="118.7">C4</text>
<text x="202.3" y="118.7">C1</text>
<text x="218.4" y="118.7">C10</text>
<text x="197.6" y="135.2">GND</text>
<text x="41.2" y="141.6">1</text>
<text x="49.5" y="141.6">+3V3</text>
<text x="76.7" y="141.6">1</text>
<text x="84.5" y="141.6">GND</text>
<text x="246.9" y="143.6">+3V3</text>
<text x="41.2" y="144.1">2</text>
<text x="41.2" y="146.7">3</text>
<text x="41.2" y="149.2">4</text>
<text x="49" y="149.2">GND</text>
<text x="49.5" y="144.1">+3V3</text>
<text x="49.5" y="146.7">+5V</text>
<text x="76.7" y="144.1">2</text>
<text x="76.7" y="146.7">3</text>
<text x="76.7" y="149.2">4</text>
<text x="84.5" y="144.1">GND</text>
<text x="205.7" y="149.2">H8</text>
<text x="215.9" y="148.9">H1</text>
<text x="219.7" y="148.9">H2</text>
<text x="223.5" y="148.9">H3</text>
<text x="227.4" y="148.9">H4</text>
<text x="41.2" y="151.7">5</text>
<text x="41.2" y="154.3">6</text>
<text x="49" y="151.7">GND</text>
<text x="76.7" y="151.7">5</text>
<text x="76.7" y="154.3">6</text>
<text x="106.3" y="155.6">TestPoint</text>
<text x="173.7" y="155.6">+3V3</text>
<text x="174.7" y="153">GND</text>
<text x="189.2" y="151.7">J8</text>
<text x="189.2" y="154.3">Conn_01x05</text>
<text x="205.7" y="154.3">H6</text>
<text x="205.7" y="151.7">H7</text>
<text x="266.7" y="154.3">J7</text>
<text x="20.4" y="161.9">X1311FV-16-C43D24</text>
<text x="34.7" y="159.4">U6</text>
<text x="41.2" y="156.8">7</text>
<text x="41.2" y="159.4">8</text>
<text x="41.2" y="161.9">9</text>
<text x="49" y="159.4">GND</text>
<text x="55.9" y="161.9">X1311FV-16-C43D24</text>
<text x="70.2" y="159.4">U7</text>
<text x="76.7" y="156.8">7</text>
<text x="76.7" y="159.4">8</text>
<text x="76.7" y="161.9">9</text>
<text x="84.5" y="159.4">GND</text>
<text x="84.5" y="156.8">GND</text>
<text x="84.5" y="161.9">GND</text>
<text x="109.6" y="157.6">TP16</text>
<text x="122.3" y="160.6">KA</text>
<text x="131" y="158.6">R7</text>
<text x="205.7" y="156.8">H5</text>
<text x="215.3" y="159.4">GND GND GND GND</text>
<text x="247.1" y="159.6">GND</text>
<text x="266.7" y="156.8">Conn_01x05</text>
<text x="40.2" y="164.4">10</text>
<text x="40.2" y="167">11</text>
<text x="75.7" y="164.4">10</text>
<text x="75.7" y="167">11</text>
<text x="84.5" y="164.4">GND</text>
<text x="118.4" y="163.9">0805G_Green</text>
<text x="121.6" y="166.5">LED3</text>
<text x="40.2" y="169.5">12</text>
<text x="40.2" y="172.1">13</text>
<text x="75.7" y="169.5">12</text>
<text x="75.7" y="172.1">13</text>
<text x="106.3" y="169.3">TestPoint</text>
<text x="109.6" y="171.6">TP17</text>
<text x="131" y="172.3">R8</text>
<text x="136.6" y="168.3">GND</text>
<text x="40.2" y="174.6">14</text>
<text x="40.2" y="177.1">15</text>
<text x="40.2" y="179.7">16</text>
<text x="48.7" y="177.1">GND</text>
<text x="48.7" y="179.7">GND</text>
<text x="75.7" y="174.6">14</text>
<text x="75.7" y="177.1">15</text>
<text x="75.7" y="179.7">16</text>
<text x="85.1" y="177.1">+3V3</text>
<text x="85.1" y="179.7">+3V3</text>
<text x="116.8" y="178.4">17-21SUYC_TR8</text>
<text x="122.9" y="174.6">+</text>
<text x="123" y="174.6">-</text>
<text x="121.6" y="180.7">LED4</text>
<text x="136.6" y="182.2">GND</text>
</g>
<g font-size="1.8" fill="#0000c2">
<text x="108.9" y="23.9">VBAT to 5V Buck</text>
<text x="220.8" y="21.4">5V to 3V3 LDO</text>
<text x="14.5" y="27">2S LiPo Battery Connector</text>
<text x="40.9" y="27.5">TVS and Reverse Voltage Protection</text>
<text x="240.8" y="77.3">Warning: Servos have no TVS protection</text>
<text x="247.6" y="73.7">Servo Power Selector</text>
<text x="42.1" y="88.7">Battery Current and Voltage OpAmp</text>
<text x="26" y="96">Comparitor</text>
<text x="74.7" y="97.3">Unity Gain Follower</text>
<text x="199.2" y="109.3">100nF next to each Connector</text>
<text x="204.5" y="112.8">Bulk Capacitance</text>
<text x="202.7" y="130.1">Optional 1000uF hand solder by user</text>
<text x="39.1" y="136.7">Board-to-Board Connectors</text>
<text x="199.3" y="146.3">Tooling Holes</text>
<text x="216.8" y="145.8">Mounting Holes</text>
<text x="256.9" y="145.6">GPS Connector</text>
</g>
<text font-size="1.8" fill="#840084" x="81.3" y="64.1">10mΩ/250mW</text>
<g font-size="1.8">
<text x="270.3" y="88.3">PWM1</text>
<text x="270.3" y="93.4">PWM3</text>
<text x="270.3" y="96">PWM4</text>
<text x="270.3" y="90.9">PWM2</text>
<text x="270.3" y="101">PWM6</text>
<text x="270.3" y="98.5">PWM5</text>
</g>
<g font-size="1.8" fill="#a1a1a1">
<text x="226.9" y="119.1" transform="rotate(-90 226.9 119.1)">+</text>
<text x="228.9" y="119.7">C9</text>
<text x="226.9" y="122.9" transform="rotate(-90 226.9 122.9)">-</text>
<text x="228.9" y="122.3">1000uF_16V</text>
</g>
<g font-size="1.1" fill="#008484">
<text x="96.5" y="24.5">470Ω</text>
<text x="48.6" y="33.4">SS34</text>
<text x="211.5" y="41">1uF</text>
<text x="238.8" y="41">1uF</text>
<text x="86.4" y="43.6">10uF</text>
<text x="133" y="44.8">100kΩ</text>
<text x="147.7" y="44.5" transform="rotate(-90 147.7 44.5)">62kΩ</text>
<text x="158.7" y="43.6">10uF</text>
<text x="66.4" y="51.1" transform="rotate(-90 66.4 51.1)">180kΩ</text>
<text x="103.1" y="53.7">2.2nF</text>
<text x="208.7" y="52.1" transform="rotate(-90 208.7 52.1)">220Ω</text>
<text x="147.7" y="54.6" transform="rotate(-90 147.7 54.6)">10kΩ</text>
<text x="66.4" y="63.5" transform="rotate(-90 66.4 63.5)">33kΩ</text>
<text x="96.5" y="107.1">100nF</text>
<text x="193.7" y="121">100nF</text>
<text x="201.3" y="121">100nF</text>
<text x="218.4" y="121">100uF</text>
<text x="130.8" y="160.4">220Ω</text>
<text x="130.8" y="174.4">220Ω</text>
</g>
<g font-size="1.1" fill="#840084">
<text x="86.9" y="46.1">25V</text>
<text x="158.7" y="46.1">50V</text>
<text x="211.4" y="43.6">50V</text>
<text x="238.8" y="43.6">50V</text>
<text x="103.1" y="56.3">50V</text>
<text x="96.5" y="109.6">50V</text>
<text x="194.9" y="123.6">50V</text>
<text x="202.5" y="123.6">50V</text>
<text x="218.4" y="123.6">6.3V</text>
</g>
</svg>
